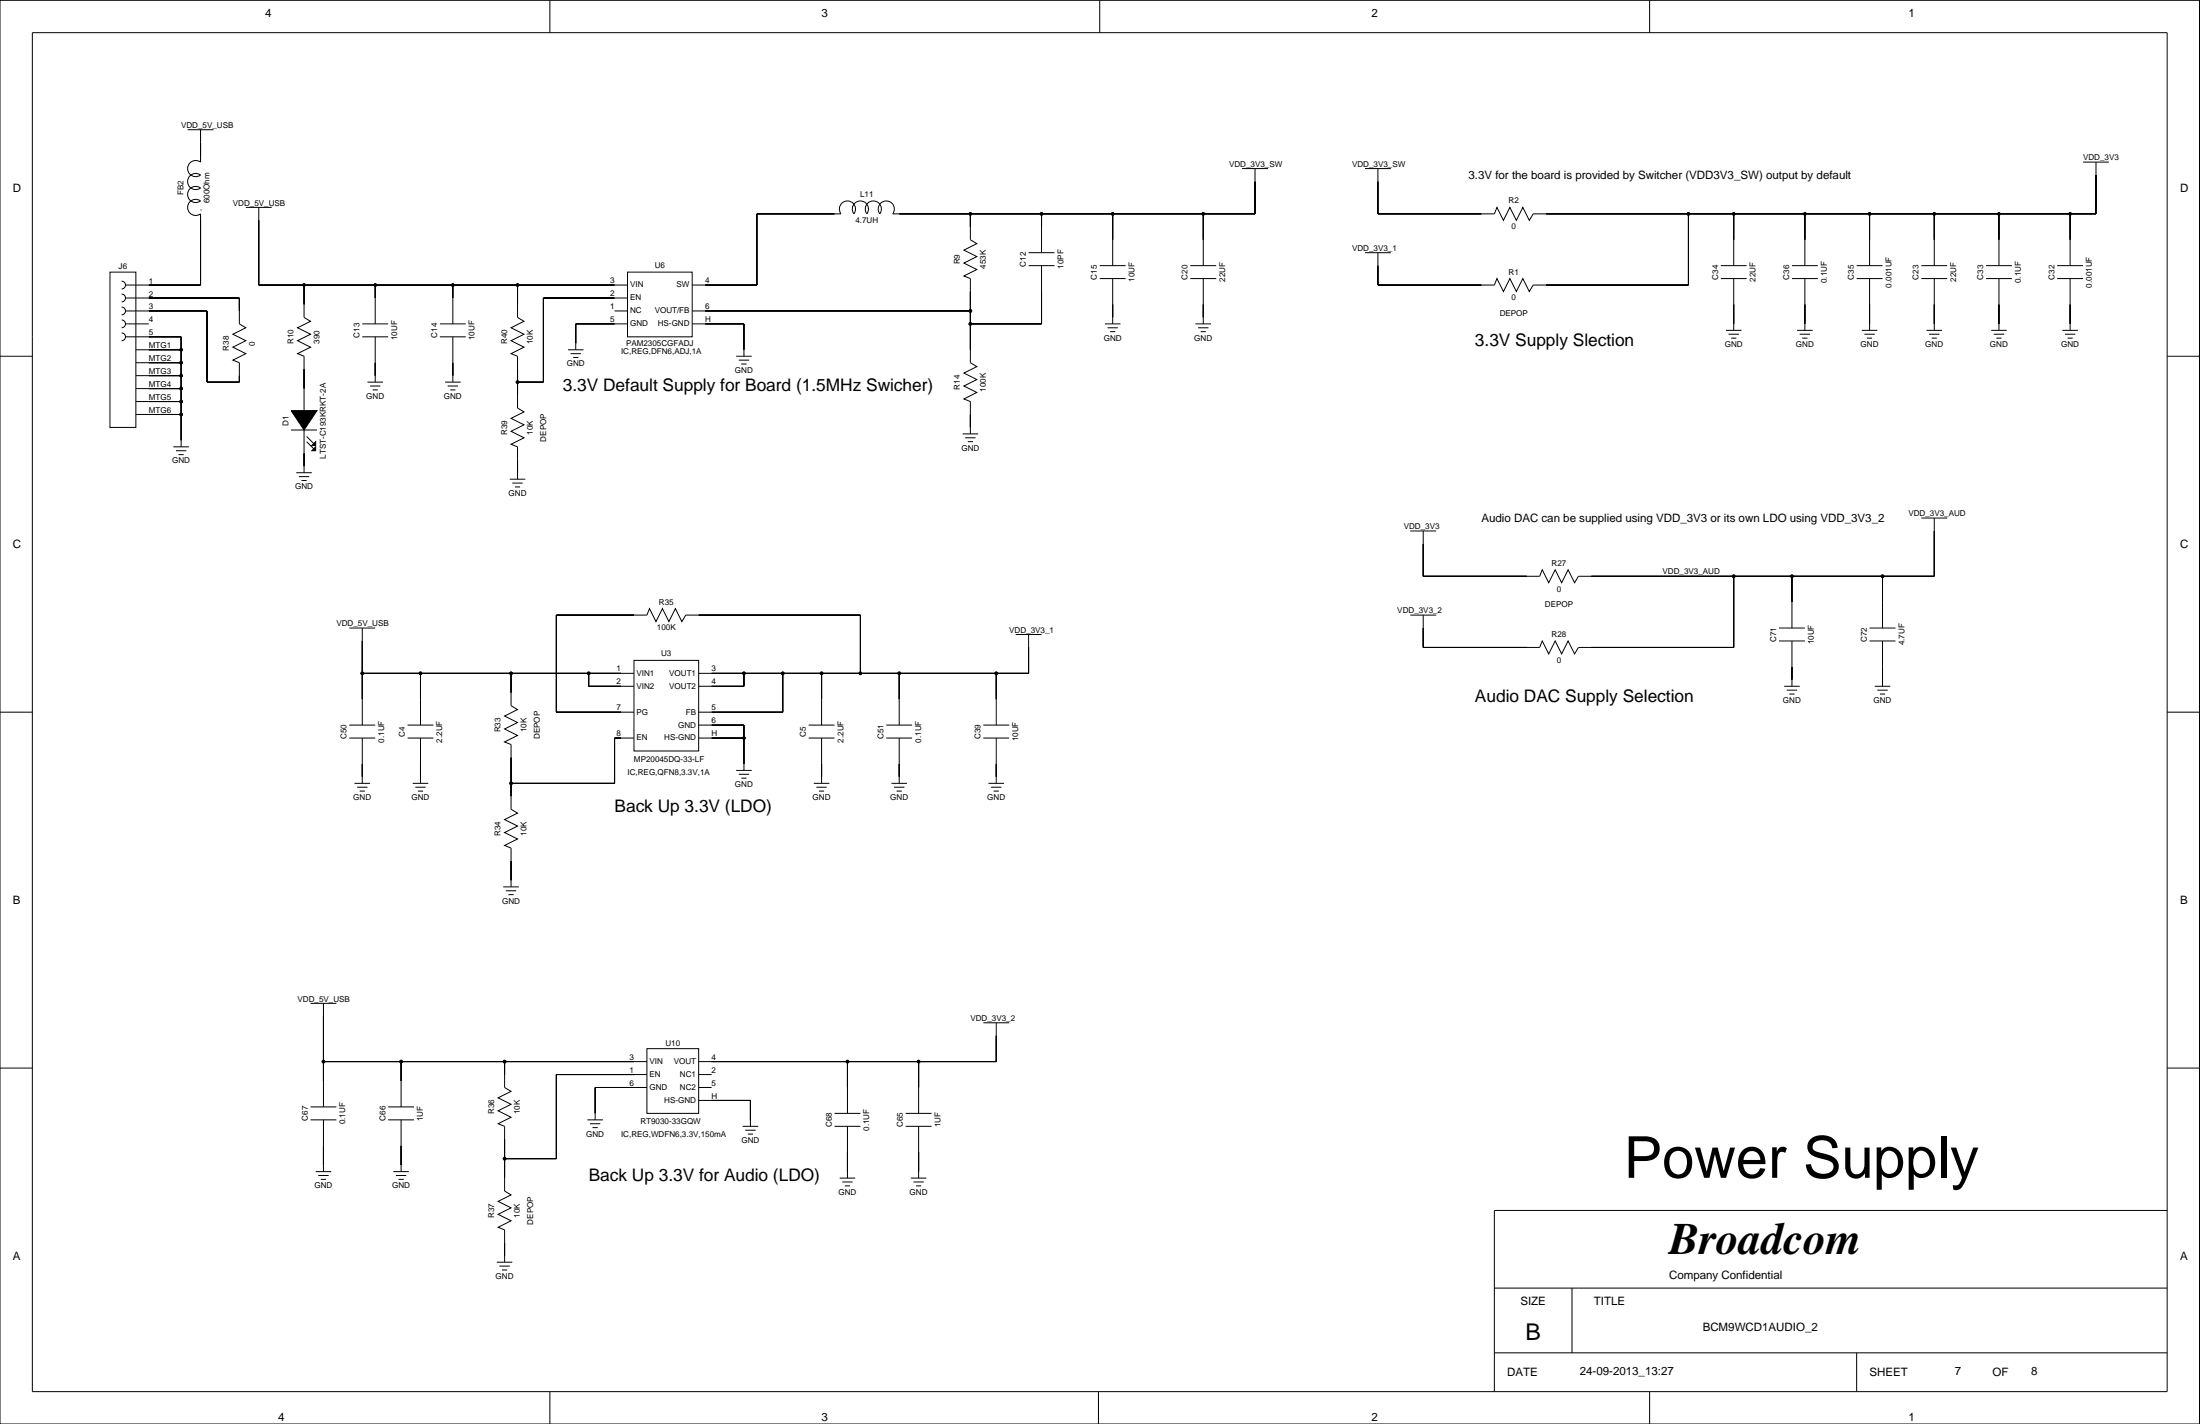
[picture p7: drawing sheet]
<svg xmlns="http://www.w3.org/2000/svg" width="432mm" height="279mm" viewBox="0 0 432 279" stroke-linecap="round" stroke-linejoin="round" font-family="sans-serif">
<g fill="none" stroke="#000" stroke-width=".2">
<path d="M0 .1h431.7v279.3h-431.7zM6.3 6.4h419.1v266.7h-419.1zM107.9 .1v6.3M215.9 .1v6.3M323.8 .1v6.3M36.8 25.5h5.1M39.4 25.5v6.3a1.59 1.59 0 0 0-2.2 .2 1.59 1.59 0 0 0 0 2.1 1.59 1.59 0 0 0 2.2 .2 1.59 1.59 0 0 0-2.2 .2 1.59 1.59 0 0 0 0 2.2 1.59 1.59 0 0 0 2.2 .2 1.59 1.59 0 0 0-2.2 .2 1.59 1.59 0 0 0 0 2.1 1.59 1.59 0 0 0 2.2 .2M39.4 39.4a1.59 1.59 0 0 0-2.2 .2 1.59 1.59 0 0 0 0 2.2 1.59 1.59 0 0 0 2.2 .2v13.9h-14.8M243.8 33.1h5.1M246.3 33.1v8.9h-71.1a1.59 1.59 0 0 0-.2-2.2 1.59 1.59 0 0 0-2.1 0 1.59 1.59 0 0 0-.2 2.2 1.59 1.59 0 0 0-.2-2.2 1.59 1.59 0 0 0-2.2 0 1.59 1.59 0 0 0-.2 2.2 1.59 1.59 0 0 0-.2-2.2 1.59 1.59 0 0 0-2.1 0 1.59 1.59 0 0 0-.2 2.2 1.59 1.59 0 0 0-.2-2.2 1.59 1.59 0 0 0-2.1 0 1.59 1.59 0 0 0-.2 2.2h-16.5v13.9h-12.7M267.9 33.1h5.1M408.8 31.8h5.1"/>
<path d="M411.4 31.8v10.2h-110.5l-.7 1.2-1.3-2.5-1.3 2.5-1.2-2.5-1.3 2.5-1.3-2.5-.5 1.3h-22.9v-8.9M21.6 53.4h5.1v30.5h-5.1zM23.9 57.7a.76 .76 0 0 1 .7 .8 .76 .76 0 0 1-.7 .7M23.9 55.2a.76 .76 0 0 1 .7 .7 .76 .76 0 0 1-.7 .8M24.6 58.5h22.4v5l1.2 .8-2.5 1.3 2.5 1.3-2.5 1.2 2.5 1.3-2.5 1.3 1.3 .5v3.8h-6.4v-14h-16M39.4 41.2h.1M48.2 40.7h5.1M50.8 40.7v15.2h72.4M59.7 55.9v6.4l1.2 .7-2.5 1.3 2.5 1.3-2.5 1.3 2.5 1.2-2.5 1.3 1.3 .5v10.7M73.6 55.9v7.6M88.9 55.9v7.6M101.6 55.9v6.4l1.2 .7-2.5 1.3 2.5 1.3-2.5 1.3 2.5 1.2-2.5 1.3 1.3 .5v10.2l1.2 .7-2.5 1.3 2.5 1.3-2.5 1.2 2.5 1.3-2.5 1.3 1.3 .5v6.3"/>
<path d="M123.2 53.4h12.7v12.7h-12.7zM123.2 58.5h-16.5v16.5h-5.1M190.5 42v5l1.2 .8-2.5 1.3 2.5 1.2-2.5 1.3 2.5 1.3-2.5 1.3 1.3 .5v16.5l1.2 .7-2.5 1.3 2.5 1.3-2.5 1.2 2.5 1.3-2.5 1.3 1.3 .5v6.3M201.9 52.1h5.1M201.9 49.6h5.1M204.4 52.1v11.4h-13.9M204.4 42v7.6M215.9 54.7h5M215.9 52.1h5M218.4 42v10.1M218.4 54.7v8.8M233.6 54.7h5.1"/>
<path d="M233.6 52.1h5.1M236.2 42v10.1M236.2 54.7v8.8M267.9 49.6h5.1M331.4 42v13.9h-30.5l-.7 1.3-1.3-2.5-1.3 2.5-1.2-2.5-1.3 2.5-1.3-2.5-.5 1.2h-22.9v-6.3M337.7 54.7h5.1M337.7 52.1h5.1M340.3 42v10.1M340.3 54.7v10.1M351.7 54.7h5.1M351.7 52.1h5.1M354.2 42v10.1"/>
<path d="M354.2 54.7v10.1M364.4 54.7h5.1M364.4 52.1h5.1M366.9 42v10.1M366.9 54.7v10.1M377.1 54.7h5.1M377.1 52.1h5.1M379.6 42v10.1M379.6 54.7v10.1M389.8 54.7h5.1M389.8 52.1h5.1M392.3 42v10.1"/>
<path d="M392.3 54.7v10.1M403.8 54.7h5M403.8 52.1h5M406.3 42v10.1M406.3 54.7v10.1M0 69.9h6.3M23.9 65.3a.76 .76 0 0 1 .7 .8 .76 .76 0 0 1-.7 .8M23.9 62.8a.76 .76 0 0 1 .7 .7 .76 .76 0 0 1-.7 .8M23.9 60.2a.76 .76 0 0 1 .7 .8 .76 .76 0 0 1-.7 .8M24.6 66.1h11v21.6M24.6 63.5h4.6M26.7 68.6h8.9"/>
<path d="M26.7 71.2h8.9M26.7 76.2h8.9M26.7 73.7h8.9M26.7 78.8h8.9M71.1 66.1h5.1M71.1 63.5h5.1M72.1 75h3.1M72.6 75.7h2.1M73.1 76.5h1.1M73.6 66.1v8.9M86.3 66.1h5.1M86.3 63.5h5.1"/>
<path d="M87.4 75h3M87.9 75.7h2M88.4 76.5h1M88.9 66.1v8.9M111.5 68.6h3M112 69.4h2M112.5 70.2h1M120.6 61h2.6M123.2 63.5h-10.2v5.1M135.9 63.5h10.1v6.4M135.9 61h54.6M144.5 69.9h3"/>
<path d="M145 70.7h2M145.5 71.4h1M216.9 63.5h3M217.4 64.3h2M217.9 65.1h1M234.6 63.5h3.1M235.2 64.3h2M235.7 65.1h1M338.8 64.8h3M339.3 65.6h2M339.8 66.3h1M352.7 64.8h3.1"/>
<path d="M353.2 65.6h2.1M353.7 66.3h1.1M365.4 64.8h3.1M365.9 65.6h2.1M366.4 66.3h1.1M378.1 64.8h3.1M378.6 65.6h2.1M379.1 66.3h1.1M390.8 64.8h3.1M391.3 65.6h2.1M391.8 66.3h1M404.8 64.8h3"/>
<path d="M405.3 65.6h2M405.8 66.3h1M425.4 69.9h6.3M26.7 81.3h8.9M34 87.7h3.1M34.5 88.4h2.1M35 89.2h1.1M57.1 84.4h5.1M58.2 92.8h3M58.7 93.5h2M59.2 94.3h1M59.7 84.4v8.4"/>
<path d="M60.2 85.6l1.5 1.6M60.2 86.7l1.5 1.5M100.1 94h3M100.6 94.8h2M101.1 95.5h1M188.9 85.1h3.1M189.4 85.9h2.1M189.9 86.7h1.1M276.8 104.2h5.1M340.3 113.1v13.9h-30.5l-.8 1.3-1.2-2.5-1.3 2.5-1.3-2.5-1.2 2.5-1.3-2.5-.5 1.2h-22.9v-6.3M351.7 113.1v10.1M369.5 113.1v10.1"/>
<path d="M377.1 101.6h5.1M379.6 101.6v11.5h-69.8l-.8 1.2-1.2-2.5-1.3 2.5-1.3-2.5-1.2 2.5-1.3-2.5-.5 1.3h-22.9v-8.9M0 139.7h6.3M68.6 123.2h5M71.1 123.2v19.1M71.1 132.1h53.3M82.5 132.1v10.2M100.3 132.1v6.4l1.3 .7-2.6 1.3 2.6 1.3-2.6 1.2 2.6 1.3-2.6 1.3 1.3 .5v12.7l1.3 .7-2.6 1.3 2.6 1.3-2.6 1.2 2.6 1.3-2.6 1.3 1.3 .5v7.6M115.5 132.1v2.6h8.9M124.4 129.6h12.7v17.7h-12.7zM146 132.1v2.6h-8.9M153.6 132.1v7.6h-16.5"/>
<path d="M161.3 132.1v10.2M168.9 132.1v-11.4h-34.3l-.8 1.3-1.2-2.6-1.3 2.6-1.3-2.6-1.3 2.6-1.2-2.6-.5 1.3h-17.8v19h15.2M176.5 132.1v10.2M195.5 132.1v10.2M199.3 124.5h5.1M201.9 124.5v7.6h-64.8M276.8 120.7h5.1M349.2 123.2h5M349.2 125.8h5M350.2 134.7h3M350.7 135.4h2M351.2 136.2h1"/>
<path d="M351.7 125.8v8.9M366.9 123.2h5.1M366.9 125.8h5.1M368 134.7h3M368.5 135.4h2M369 136.2h1M369.5 125.8v8.9M425.4 139.7h6.3M68.6 144.8h5M68.6 142.3h5M69.6 153.7h3M70.1 154.5h2"/>
<path d="M70.6 155.2h1M71.1 144.8v8.9M80 144.8h5.1M80 142.3h5.1M81 153.7h3.1M81.5 154.5h2M82 155.2h1M82.5 144.8v8.9M124.4 144.8h-3.8v8.9h-20.3M137.1 144.8h8.9M137.1 142.3h8.9v8.9M144.5 151.2h3"/>
<path d="M145 151.9h2M145.5 152.7h1M158.7 144.8h5.1M158.7 142.3h5.1M159.7 153.7h3.1M160.2 154.5h2.1M160.7 155.2h1.1M161.3 144.8v8.9M174 144.8h5M174 142.3h5M175 153.7h3M175.5 154.5h2"/>
<path d="M176 155.2h1M176.5 144.8v8.9M193 144.8h5.1M193 142.3h5.1M194 153.7h3.1M194.5 154.5h2.1M195 155.2h1M195.5 144.8v8.9M98.8 174h3M99.3 174.8h2M99.8 175.5h1M60.9 196.9h5.1"/>
<path d="M63.5 196.9v20.3M0 209.6h6.3M60.9 219.7h5.1M60.9 217.2h5.1M63.5 219.7v10.2M63.5 208.3h63.5M76.2 219.7h5.1M76.2 217.2h5.1M78.7 208.3v8.9M78.7 219.7v10.2M99 208.3v5.1l1.3 .7-2.5 1.3 2.5 1.3-2.5 1.2 2.5 1.3-2.5 1.3 1.2 .5v12.7l1.3 .8-2.5 1.2 2.5 1.3-2.5 1.3 2.5 1.2-2.5 1.3 1.2 .5v6.4M115.3 219.7h3"/>
<path d="M127 205.8h10.1v12.7h-10.1zM127 213.4h-10.2v6.3M127 210.8h-17.8v16.5h-10.2M137.1 215.9h10.2v5.1M137.1 210.8h2.6M137.1 213.4h2.6M163.8 218.5h5.1M166.3 208.3v10.2M177.8 218.5h5M180.3 208.3v10.2M193 200.7h5.1M195.5 200.7v7.6h-58.4"/>
<path d="M425.4 209.6h6.3M62 229.9h3M62.5 230.6h2M63 231.4h1M77.2 229.9h3M77.7 230.6h2M78.2 231.4h1M115.8 220.5h2M116.3 221.2h1M145.8 221h3M146.3 221.8h2M146.8 222.5h1"/>
<path d="M163.8 221h5.1M164.8 231.2h3.1M165.3 231.9h2M165.8 232.7h1M166.3 221v10.2M177.8 221h5M178.8 231.2h3M179.3 231.9h2M179.8 232.7h1M180.3 221v10.2M425.4 237.5h-132.1v35.6M97.5 247.7h3.1"/>
<path d="M98 248.4h2.1M98.5 249.2h1M293.3 252.7h132.1M308.5 252.7v12.7M107.9 273.1v6.3M215.6 273.1v6.3M293.3 265.4h132.1M323.8 273.1v6.3M364.4 265.4v7.7"/>
<circle cx="59.7" cy="55.9" r=".25"/>
<circle cx="73.6" cy="55.9" r=".25"/>
<circle cx="88.9" cy="55.9" r=".25"/>
<circle cx="101.6" cy="55.9" r=".25"/>
<circle cx="190.5" cy="42" r=".25"/>
<circle cx="204.4" cy="42" r=".25"/>
<circle cx="218.4" cy="42" r=".25"/>
<circle cx="236.2" cy="42" r=".25"/>
<circle cx="331.4" cy="42" r=".25"/>
<circle cx="340.3" cy="42" r=".25"/>
<circle cx="354.2" cy="42" r=".25"/>
<circle cx="366.9" cy="42" r=".25"/>
<circle cx="379.6" cy="42" r=".25"/>
<circle cx="392.3" cy="42" r=".25"/>
<circle cx="406.3" cy="42" r=".25"/>
<circle cx="35.6" cy="76.2" r=".25"/>
<circle cx="35.6" cy="68.6" r=".25"/>
<circle cx="35.6" cy="73.7" r=".25"/>
<circle cx="35.6" cy="78.8" r=".25"/>
<circle cx="35.6" cy="71.2" r=".25"/>
<circle cx="101.6" cy="75" r=".25"/>
<circle cx="190.5" cy="61" r=".25"/>
<circle cx="190.5" cy="63.5" r=".25"/>
<circle cx="35.6" cy="81.3" r=".25"/>
<circle cx="340.3" cy="113.1" r=".25"/>
<circle cx="351.7" cy="113.1" r=".25"/>
<circle cx="369.5" cy="113.1" r=".25"/>
<circle cx="71.1" cy="132.1" r=".25"/>
<circle cx="82.5" cy="132.1" r=".25"/>
<circle cx="100.3" cy="132.1" r=".25"/>
<circle cx="115.5" cy="132.1" r=".25"/>
<circle cx="146" cy="132.1" r=".25"/>
<circle cx="153.6" cy="132.1" r=".25"/>
<circle cx="161.3" cy="132.1" r=".25"/>
<circle cx="168.9" cy="132.1" r=".25"/>
<circle cx="176.5" cy="132.1" r=".25"/>
<circle cx="195.5" cy="132.1" r=".25"/>
<circle cx="100.3" cy="153.7" r=".25"/>
<circle cx="146" cy="144.8" r=".25"/>
<circle cx="63.5" cy="208.3" r=".25"/>
<circle cx="78.7" cy="208.3" r=".25"/>
<circle cx="99" cy="208.3" r=".25"/>
<circle cx="166.3" cy="208.3" r=".25"/>
<circle cx="180.3" cy="208.3" r=".25"/>
<circle cx="99" cy="227.3" r=".25"/>
</g>
<g fill="#000" stroke="#000" stroke-width=".2">
<path d="M39.4 28v2.5z" fill-rule="evenodd"/>
<path d="M246.3 35.6v6.4z" fill-rule="evenodd"/>
<path d="M270.4 35.6v6.4z" fill-rule="evenodd"/>
<path d="M411.4 34.3v7.7z" fill-rule="evenodd"/>
<path d="M29.2 55.9h10.2z" fill-rule="evenodd"/>
<path d="M39.4 43.2v12.7z" fill-rule="evenodd"/>
<path d="M47 58.5v2.5z" fill-rule="evenodd"/>
<path d="M29.2 58.5h17.8z" fill-rule="evenodd"/>
<path d="M50.8 43.2v12.7z" fill-rule="evenodd"/>
<path d="M59.7 55.9v3.8z" fill-rule="evenodd"/>
<path d="M50.8 55.9h8.9z" fill-rule="evenodd"/>
<path d="M73.6 55.9v2.6z" fill-rule="evenodd"/>
<path d="M59.7 55.9h13.9z" fill-rule="evenodd"/>
<path d="M88.9 55.9v2.6z" fill-rule="evenodd"/>
<path d="M73.6 55.9h15.3z" fill-rule="evenodd"/>
<path d="M101.6 55.9v3.8z" fill-rule="evenodd"/>
<path d="M88.9 55.9h12.7z" fill-rule="evenodd"/>
<path d="M106.7 58.5v16.5z" fill-rule="evenodd"/>
<path d="M101.6 55.9h19z" fill-rule="evenodd"/>
<path d="M106.7 58.5h13.9z" fill-rule="evenodd"/>
<path d="M148.6 42v13.9z" fill-rule="evenodd"/>
<path d="M138.4 55.9h10.2z" fill-rule="evenodd"/>
<path d="M148.6 42h15.2z" fill-rule="evenodd"/>
<path d="M190.5 57.2v3.8z" fill-rule="evenodd"/>
<path d="M176.5 42h14z" fill-rule="evenodd"/>
<path d="M190.5 42v2.5z" fill-rule="evenodd"/>
<path d="M204.4 57.2v6.3z" fill-rule="evenodd"/>
<path d="M204.4 42v2.5z" fill-rule="evenodd"/>
<path d="M190.5 42h13.9z" fill-rule="evenodd"/>
<path d="M218.4 59.7v2.6z" fill-rule="evenodd"/>
<path d="M218.4 42v5z" fill-rule="evenodd"/>
<path d="M204.4 42h14z" fill-rule="evenodd"/>
<path d="M236.2 59.7v2.6z" fill-rule="evenodd"/>
<path d="M218.4 42h17.8z" fill-rule="evenodd"/>
<path d="M236.2 42v5z" fill-rule="evenodd"/>
<path d="M236.2 42h10.1z" fill-rule="evenodd"/>
<path d="M270.4 52.1v3.8z" fill-rule="evenodd"/>
<path d="M270.4 42h20.4z" fill-rule="evenodd"/>
<path d="M270.4 55.9h20.4z" fill-rule="evenodd"/>
<path d="M303.5 55.9h27.9z" fill-rule="evenodd"/>
<path d="M331.4 42v13.9z" fill-rule="evenodd"/>
<path d="M303.5 42h27.9z" fill-rule="evenodd"/>
<path d="M340.3 42v5z" fill-rule="evenodd"/>
<path d="M331.4 42h8.9z" fill-rule="evenodd"/>
<path d="M340.3 59.7v3.8z" fill-rule="evenodd"/>
<path d="M354.2 42v5z" fill-rule="evenodd"/>
<path d="M340.3 42h13.9z" fill-rule="evenodd"/>
<path d="M354.2 59.7v3.8z" fill-rule="evenodd"/>
<path d="M366.9 42v5z" fill-rule="evenodd"/>
<path d="M354.2 42h12.7z" fill-rule="evenodd"/>
<path d="M366.9 59.7v3.8z" fill-rule="evenodd"/>
<path d="M379.6 42v5z" fill-rule="evenodd"/>
<path d="M366.9 42h12.7z" fill-rule="evenodd"/>
<path d="M379.6 59.7v3.8z" fill-rule="evenodd"/>
<path d="M392.3 42v5z" fill-rule="evenodd"/>
<path d="M379.6 42h12.7z" fill-rule="evenodd"/>
<path d="M392.3 59.7v3.8z" fill-rule="evenodd"/>
<path d="M406.3 42v5z" fill-rule="evenodd"/>
<path d="M392.3 42h14z" fill-rule="evenodd"/>
<path d="M406.3 59.7v3.8z" fill-rule="evenodd"/>
<path d="M406.3 42h5.1z" fill-rule="evenodd"/>
<path d="M29.2 66.1h6.4z" fill-rule="evenodd"/>
<path d="M35.6 66.1v2.5z" fill-rule="evenodd"/>
<path d="M35.6 78.8v2.5z" fill-rule="evenodd"/>
<path d="M29.2 78.8h6.4z" fill-rule="evenodd"/>
<path d="M29.2 76.2h6.4z" fill-rule="evenodd"/>
<path d="M29.2 68.6h6.4z" fill-rule="evenodd"/>
<path d="M35.6 68.6v2.6z" fill-rule="evenodd"/>
<path d="M29.2 71.2h6.4z" fill-rule="evenodd"/>
<path d="M35.6 71.2v2.5z" fill-rule="evenodd"/>
<path d="M29.2 73.7h6.4z" fill-rule="evenodd"/>
<path d="M35.6 73.7v2.5z" fill-rule="evenodd"/>
<path d="M35.6 76.2v2.6z" fill-rule="evenodd"/>
<path d="M29.2 61h11.4z" fill-rule="evenodd"/>
<path d="M40.6 61v14z" fill-rule="evenodd"/>
<path d="M47 73.7v1.3z" fill-rule="evenodd"/>
<path d="M40.6 75h6.4z" fill-rule="evenodd"/>
<path d="M59.7 72.4v3.8z" fill-rule="evenodd"/>
<path d="M73.6 71.2v2.5z" fill-rule="evenodd"/>
<path d="M88.9 71.2v2.5z" fill-rule="evenodd"/>
<path d="M101.6 75v2.5z" fill-rule="evenodd"/>
<path d="M101.6 72.4v2.6z" fill-rule="evenodd"/>
<path d="M101.6 75h5.1z" fill-rule="evenodd"/>
<path d="M113 63.5v3.9z" fill-rule="evenodd"/>
<path d="M113 63.5h7.6z" fill-rule="evenodd"/>
<path d="M146 63.5v5.1z" fill-rule="evenodd"/>
<path d="M138.4 63.5h7.6z" fill-rule="evenodd"/>
<path d="M190.5 63.5v5.1z" fill-rule="evenodd"/>
<path d="M190.5 61v2.5z" fill-rule="evenodd"/>
<path d="M138.4 61h52.1z" fill-rule="evenodd"/>
<path d="M190.5 63.5h13.9z" fill-rule="evenodd"/>
<path d="M29.2 81.3h6.4z" fill-rule="evenodd"/>
<path d="M35.6 81.3v5.1z" fill-rule="evenodd"/>
<path d="M57.1 80.6h5.1l-2.5 3.8z" fill-rule="evenodd"/>
<path d="M59.7 88.9v2.6z" fill-rule="evenodd"/>
<path d="M61.2 88.4l.8-.7v.7z" fill-rule="evenodd"/>
<path d="M62 86.7v.7h-.8z" fill-rule="evenodd"/>
<path d="M101.6 90.2v2.6z" fill-rule="evenodd"/>
<path d="M190.5 81.3v2.6z" fill-rule="evenodd"/>
<path d="M279.3 106.7v6.4z" fill-rule="evenodd"/>
<path d="M279.3 113.1h20.4z" fill-rule="evenodd"/>
<path d="M340.3 113.1v13.9z" fill-rule="evenodd"/>
<path d="M312.3 113.1h28z" fill-rule="evenodd"/>
<path d="M351.7 113.1v5z" fill-rule="evenodd"/>
<path d="M340.3 113.1h11.4z" fill-rule="evenodd"/>
<path d="M369.5 113.1v5z" fill-rule="evenodd"/>
<path d="M351.7 113.1h17.8z" fill-rule="evenodd"/>
<path d="M379.6 104.2v8.9z" fill-rule="evenodd"/>
<path d="M369.5 113.1h10.1z" fill-rule="evenodd"/>
<path d="M71.1 132.1v5.1z" fill-rule="evenodd"/>
<path d="M71.1 125.8v6.3z" fill-rule="evenodd"/>
<path d="M82.5 132.1v5.1z" fill-rule="evenodd"/>
<path d="M71.1 132.1h11.4z" fill-rule="evenodd"/>
<path d="M100.3 132.1v3.8z" fill-rule="evenodd"/>
<path d="M82.5 132.1h17.8z" fill-rule="evenodd"/>
<path d="M109.2 120.7v19z" fill-rule="evenodd"/>
<path d="M100.3 132.1h15.2z" fill-rule="evenodd"/>
<path d="M115.5 132.1v2.6z" fill-rule="evenodd"/>
<path d="M115.5 132.1h6.4z" fill-rule="evenodd"/>
<path d="M115.5 134.7h6.4z" fill-rule="evenodd"/>
<path d="M109.2 139.7h12.7z" fill-rule="evenodd"/>
<path d="M109.2 120.7h15.2z" fill-rule="evenodd"/>
<path d="M139.7 134.7h6.3z" fill-rule="evenodd"/>
<path d="M146 132.1v2.6z" fill-rule="evenodd"/>
<path d="M139.7 132.1h6.3z" fill-rule="evenodd"/>
<path d="M139.7 139.7h13.9z" fill-rule="evenodd"/>
<path d="M153.6 132.1v7.6z" fill-rule="evenodd"/>
<path d="M146 132.1h7.6z" fill-rule="evenodd"/>
<path d="M153.6 132.1h7.7z" fill-rule="evenodd"/>
<path d="M161.3 132.1v5.1z" fill-rule="evenodd"/>
<path d="M161.3 132.1h7.6z" fill-rule="evenodd"/>
<path d="M137.1 120.7h31.8z" fill-rule="evenodd"/>
<path d="M168.9 120.7v11.4z" fill-rule="evenodd"/>
<path d="M176.5 132.1h6.3z" fill-rule="evenodd"/>
<path d="M176.5 132.1v5.1z" fill-rule="evenodd"/>
<path d="M168.9 132.1h7.6z" fill-rule="evenodd"/>
<path d="M195.5 132.1v5.1z" fill-rule="evenodd"/>
<path d="M182.8 132.1h12.7z" fill-rule="evenodd"/>
<path d="M201.9 127v5.1z" fill-rule="evenodd"/>
<path d="M195.5 132.1h6.4z" fill-rule="evenodd"/>
<path d="M279.3 123.2v3.8z" fill-rule="evenodd"/>
<path d="M279.3 127h20.4z" fill-rule="evenodd"/>
<path d="M312.3 127h28z" fill-rule="evenodd"/>
<path d="M351.7 130.8v2.6z" fill-rule="evenodd"/>
<path d="M369.5 130.8v2.6z" fill-rule="evenodd"/>
<path d="M71.1 149.9v2.5z" fill-rule="evenodd"/>
<path d="M82.5 149.9v2.5z" fill-rule="evenodd"/>
<path d="M100.3 148.6v5.1z" fill-rule="evenodd"/>
<path d="M100.3 153.7v2.5z" fill-rule="evenodd"/>
<path d="M120.6 144.8v8.9z" fill-rule="evenodd"/>
<path d="M100.3 153.7h20.3z" fill-rule="evenodd"/>
<path d="M120.6 144.8h1.3z" fill-rule="evenodd"/>
<path d="M146 144.8v5.1z" fill-rule="evenodd"/>
<path d="M139.7 142.3h6.3z" fill-rule="evenodd"/>
<path d="M146 142.3v2.5z" fill-rule="evenodd"/>
<path d="M139.7 144.8h6.3z" fill-rule="evenodd"/>
<path d="M161.3 149.9v2.5z" fill-rule="evenodd"/>
<path d="M176.5 149.9v2.5z" fill-rule="evenodd"/>
<path d="M195.5 149.9v2.5z" fill-rule="evenodd"/>
<path d="M100.3 168.9v3.8z" fill-rule="evenodd"/>
<path d="M63.5 199.4v8.9z" fill-rule="evenodd"/>
<path d="M63.5 208.3v3.8z" fill-rule="evenodd"/>
<path d="M63.5 208.3h15.2z" fill-rule="evenodd"/>
<path d="M78.7 208.3v3.8z" fill-rule="evenodd"/>
<path d="M99 208.3v2.5z" fill-rule="evenodd"/>
<path d="M78.7 208.3h20.3z" fill-rule="evenodd"/>
<path d="M109.2 210.8v16.5z" fill-rule="evenodd"/>
<path d="M116.8 213.4v5.1z" fill-rule="evenodd"/>
<path d="M116.8 213.4h7.6z" fill-rule="evenodd"/>
<path d="M99 208.3h25.4z" fill-rule="evenodd"/>
<path d="M109.2 210.8h15.2z" fill-rule="evenodd"/>
<path d="M147.3 215.9v3.8z" fill-rule="evenodd"/>
<path d="M139.7 215.9h7.6z" fill-rule="evenodd"/>
<path d="M139.7 208.3h26.6z" fill-rule="evenodd"/>
<path d="M166.3 208.3v5.1z" fill-rule="evenodd"/>
<path d="M166.3 208.3h14z" fill-rule="evenodd"/>
<path d="M180.3 208.3v5.1z" fill-rule="evenodd"/>
<path d="M180.3 208.3h15.2z" fill-rule="evenodd"/>
<path d="M195.5 203.2v5.1z" fill-rule="evenodd"/>
<path d="M63.5 224.8v3.8z" fill-rule="evenodd"/>
<path d="M78.7 224.8v3.8z" fill-rule="evenodd"/>
<path d="M99 227.3v3.9z" fill-rule="evenodd"/>
<path d="M99 223.5v3.8z" fill-rule="evenodd"/>
<path d="M99 227.3h10.2z" fill-rule="evenodd"/>
<path d="M166.3 226.1v3.8z" fill-rule="evenodd"/>
<path d="M180.3 226.1v3.8z" fill-rule="evenodd"/>
<path d="M99 243.8v2.6z" fill-rule="evenodd"/>
<circle cx="59.7" cy="55.9" r=".25"/>
<circle cx="73.6" cy="55.9" r=".25"/>
<circle cx="88.9" cy="55.9" r=".25"/>
<circle cx="101.6" cy="55.9" r=".25"/>
<circle cx="190.5" cy="42" r=".25"/>
<circle cx="204.4" cy="42" r=".25"/>
<circle cx="218.4" cy="42" r=".25"/>
<circle cx="236.2" cy="42" r=".25"/>
<circle cx="331.4" cy="42" r=".25"/>
<circle cx="340.3" cy="42" r=".25"/>
<circle cx="354.2" cy="42" r=".25"/>
<circle cx="366.9" cy="42" r=".25"/>
<circle cx="379.6" cy="42" r=".25"/>
<circle cx="392.3" cy="42" r=".25"/>
<circle cx="406.3" cy="42" r=".25"/>
<circle cx="35.6" cy="76.2" r=".25"/>
<circle cx="35.6" cy="68.6" r=".25"/>
<circle cx="35.6" cy="73.7" r=".25"/>
<circle cx="35.6" cy="78.8" r=".25"/>
<circle cx="35.6" cy="71.2" r=".25"/>
<circle cx="101.6" cy="75" r=".25"/>
<circle cx="190.5" cy="61" r=".25"/>
<circle cx="190.5" cy="63.5" r=".25"/>
<circle cx="35.6" cy="81.3" r=".25"/>
<circle cx="340.3" cy="113.1" r=".25"/>
<circle cx="351.7" cy="113.1" r=".25"/>
<circle cx="369.5" cy="113.1" r=".25"/>
<circle cx="71.1" cy="132.1" r=".25"/>
<circle cx="82.5" cy="132.1" r=".25"/>
<circle cx="100.3" cy="132.1" r=".25"/>
<circle cx="115.5" cy="132.1" r=".25"/>
<circle cx="146" cy="132.1" r=".25"/>
<circle cx="153.6" cy="132.1" r=".25"/>
<circle cx="161.3" cy="132.1" r=".25"/>
<circle cx="168.9" cy="132.1" r=".25"/>
<circle cx="176.5" cy="132.1" r=".25"/>
<circle cx="195.5" cy="132.1" r=".25"/>
<circle cx="100.3" cy="153.7" r=".25"/>
<circle cx="146" cy="144.8" r=".25"/>
<circle cx="63.5" cy="208.3" r=".25"/>
<circle cx="78.7" cy="208.3" r=".25"/>
<circle cx="99" cy="208.3" r=".25"/>
<circle cx="166.3" cy="208.3" r=".25"/>
<circle cx="180.3" cy="208.3" r=".25"/>
<circle cx="99" cy="227.3" r=".25"/>
</g>
<text font-size="11.3" x="318.7" y="231.1">Power Supply</text>
<text font-size="8.8" x="327.6" y="246.1">Broadcom</text>
<text font-size="4.5" x="299.4" y="263">B</text>
<g font-size="3.4">
<text x="289.5" y="67.8">3.3V Supply Slection</text>
<text x="110.5" y="76.7">3.3V Default Supply for Board (1.5MHz Swicher)</text>
<text x="289.5" y="137.7">Audio DAC Supply Selection</text>
<text x="120.6" y="159.3">Back Up 3.3V (LDO)</text>
<text x="115.5" y="231.6">Back Up 3.3V for Audio (LDO)</text>
</g>
<g font-size="2.3">
<text x="52.1" y="3.4">4</text>
<text x="161.3" y="3.4">3</text>
<text x="269.2" y="3.4">2</text>
<text x="374.6" y="3.4">1</text>
<text x="288.2" y="35.1">3.3V for the board is provided by Switcher (VDD3V3_SW) output by default</text>
<text x="2.5" y="37.6">D</text>
<text x="427.9" y="37.6">D</text>
<text x="2.5" y="107.5">C</text>
<text x="290.8" y="102.4">Audio DAC can be supplied using VDD_3V3 or its own LDO using VDD_3V3_2</text>
<text x="427.9" y="107.5">C</text>
<text x="2.5" y="177.3">B</text>
<text x="427.9" y="177.3">B</text>
<text x="2.5" y="247.1">A</text>
<text x="327.6" y="250.9">Company Confidential</text>
<text x="427.9" y="247.1">A</text>
<text x="298.4" y="256">SIZE</text>
<text x="312.8" y="256">TITLE</text>
<text x="334.2" y="261.1">BCM9WCD1AUDIO_2</text>
<text x="310.1" y="269.7">24-09-2013_13:27</text>
<text x="383.7" y="269.7">7</text>
<text x="398.7" y="269.7">8</text>
<text x="295.8" y="270">DATE</text>
<text x="366.9" y="270">SHEET</text>
<text x="391.1" y="270">OF</text>
<text x="54.6" y="278.9">4</text>
<text x="161.3" y="278.9">3</text>
<text x="269.2" y="278.9">2</text>
<text x="374.6" y="278.9">1</text>
</g>
<g font-size="1.6">
<text x="35.6" y="25.1">VDD_5V_USB</text>
<text x="241.2" y="32.7">VDD_3V3_SW</text>
<text x="265.4" y="32.7">VDD_3V3_SW</text>
<text x="408.8" y="31.4">VDD_3V3</text>
<text x="36" y="38.3" transform="rotate(-90 36 38.3)">FB2</text>
<text x="41.1" y="39.9" transform="rotate(-90 41.1 39.9)">600Ohm</text>
<text x="45.7" y="40.3">VDD_5V_USB</text>
<text x="168.8" y="38.6">L11</text>
<text x="296.1" y="39.9">R2</text>
<text x="167.9" y="43.7">4.7UH</text>
<text x="296.7" y="45">0</text>
<text x="23.3" y="52.8">J6</text>
<text x="128.5" y="52.6">U6</text>
<text x="188.4" y="51.9" transform="rotate(-90 188.4 51.9)">R9</text>
<text x="193.5" y="52.7" transform="rotate(-90 193.5 52.7)">453K</text>
<text x="201.3" y="52.3" transform="rotate(-90 201.3 52.3)">C12</text>
<text x="208.7" y="52.7" transform="rotate(-90 208.7 52.7)">10PF</text>
<text x="265.4" y="49.2">VDD_3V3_1</text>
<text x="296.1" y="53.9">R1</text>
<text x="29.2" y="58.2">2</text>
<text x="29.2" y="55.6">1</text>
<text x="119.7" y="58.1">2</text>
<text x="119.7" y="55.6">3</text>
<text x="123.7" y="56.4">VIN</text>
<text x="123.7" y="58.9">EN</text>
<text x="132.8" y="56.4">SW</text>
<text x="138.4" y="55.6">4</text>
<text x="215.3" y="54.8" transform="rotate(-90 215.3 54.8)">C15</text>
<text x="222.7" y="55.3" transform="rotate(-90 222.7 55.3)">10UF</text>
<text x="233.1" y="54.8" transform="rotate(-90 233.1 54.8)">C20</text>
<text x="240.4" y="55.3" transform="rotate(-90 240.4 55.3)">22UF</text>
<text x="296.7" y="58.9">0</text>
<text x="337.2" y="54.8" transform="rotate(-90 337.2 54.8)">C34</text>
<text x="344.6" y="55.3" transform="rotate(-90 344.6 55.3)">22UF</text>
<text x="351.2" y="54.8" transform="rotate(-90 351.2 54.8)">C36</text>
<text x="358.5" y="55.5" transform="rotate(-90 358.5 55.5)">0.1UF</text>
<text x="363.9" y="54.8" transform="rotate(-90 363.9 54.8)">C35</text>
<text x="371.2" y="56.4" transform="rotate(-90 371.2 56.4)">0.001UF</text>
<text x="376.6" y="54.8" transform="rotate(-90 376.6 54.8)">C23</text>
<text x="383.9" y="55.3" transform="rotate(-90 383.9 55.3)">22UF</text>
<text x="389.3" y="54.8" transform="rotate(-90 389.3 54.8)">C33</text>
<text x="396.6" y="55.5" transform="rotate(-90 396.6 55.5)">0.1UF</text>
<text x="403.2" y="54.8" transform="rotate(-90 403.2 54.8)">C32</text>
<text x="410.6" y="56.4" transform="rotate(-90 410.6 56.4)">0.001UF</text>
<text x="29.2" y="65.8">5</text>
<text x="29.2" y="63.3">4</text>
<text x="29.2" y="60.7">3</text>
<text x="119.7" y="63.2">5</text>
<text x="119.7" y="60.6">1</text>
<text x="123.7" y="61.5">NC</text>
<text x="123.7" y="64">GND</text>
<text x="128.5" y="61.5">VOUT/FB</text>
<text x="129.1" y="64">HS-GND</text>
<text x="138.4" y="63.2">H</text>
<text x="138.4" y="60.6">6</text>
<text x="294.3" y="61.9">DEPOP</text>
<text x="29.2" y="68.3">MTG1</text>
<text x="29.2" y="70.9">MTG2</text>
<text x="44.9" y="68.8" transform="rotate(-90 44.9 68.8)">R38</text>
<text x="50" y="67.8" transform="rotate(-90 50 67.8)">0</text>
<text x="57.6" y="67.5" transform="rotate(-90 57.6 67.5)">R10</text>
<text x="62.7" y="67.4" transform="rotate(-90 62.7 67.4)">390</text>
<text x="70.6" y="66.3" transform="rotate(-90 70.6 66.3)">C13</text>
<text x="77.9" y="66.8" transform="rotate(-90 77.9 66.8)">10UF</text>
<text x="85.8" y="66.3" transform="rotate(-90 85.8 66.3)">C14</text>
<text x="93.2" y="66.8" transform="rotate(-90 93.2 66.8)">10UF</text>
<text x="99.5" y="67.5" transform="rotate(-90 99.5 67.5)">R40</text>
<text x="104.6" y="67.5" transform="rotate(-90 104.6 67.5)">10K</text>
<text x="111.2" y="71.9">GND</text>
<text x="121.9" y="69.5">IC,REG,DFN6,ADJ,1A</text>
<text x="122.9" y="67.8">PAM2305CGFADJ</text>
<text x="216.6" y="66.8">GND</text>
<text x="234.4" y="66.8">GND</text>
<text x="338.5" y="68.1">GND</text>
<text x="352.5" y="68.1">GND</text>
<text x="365.2" y="68.1">GND</text>
<text x="377.9" y="68.1">GND</text>
<text x="390.6" y="68.1">GND</text>
<text x="404.5" y="68.1">GND</text>
<text x="29.2" y="73.4">MTG3</text>
<text x="29.2" y="76">MTG4</text>
<text x="144.3" y="73.2">GND</text>
<text x="188.4" y="76.4" transform="rotate(-90 188.4 76.4)">R14</text>
<text x="193.5" y="76.8" transform="rotate(-90 193.5 76.8)">100K</text>
<text x="29.2" y="81">MTG6</text>
<text x="29.2" y="78.5">MTG5</text>
<text x="56.6" y="83.6" transform="rotate(-90 56.6 83.6)">D1</text>
<text x="71.9" y="78.2">GND</text>
<text x="87.1" y="78.2">GND</text>
<text x="99.5" y="85.3" transform="rotate(-90 99.5 85.3)">R39</text>
<text x="104.6" y="85.3" transform="rotate(-90 104.6 85.3)">10K</text>
<text x="107.2" y="86.6" transform="rotate(-90 107.2 86.6)">DEPOP</text>
<text x="188.7" y="88.4">GND</text>
<text x="33.8" y="90.9">GND</text>
<text x="64" y="90" transform="rotate(-90 64 90)">LTST-C193KRKT-2A</text>
<text x="57.9" y="96">GND</text>
<text x="99.8" y="97.3">GND</text>
<text x="374.6" y="101.3">VDD_3V3_AUD</text>
<text x="275.5" y="103.8">VDD_3V3</text>
<text x="304.5" y="111">R27</text>
<text x="326.3" y="112.7">VDD_3V3_AUD</text>
<text x="129.3" y="118.6">R35</text>
<text x="303.2" y="119.1">DEPOP</text>
<text x="305.6" y="116.1">0</text>
<text x="66" y="122.9">VDD_5V_USB</text>
<text x="128.9" y="123.7">100K</text>
<text x="198.1" y="124.1">VDD_3V3_1</text>
<text x="274.3" y="120.3">VDD_3V3_2</text>
<text x="304.5" y="125">R28</text>
<text x="348.6" y="125.9" transform="rotate(-90 348.6 125.9)">C71</text>
<text x="366.4" y="125.9" transform="rotate(-90 366.4 125.9)">C72</text>
<text x="121" y="131.8">1</text>
<text x="129.8" y="128.8">U3</text>
<text x="139.7" y="131.8">3</text>
<text x="305.6" y="130">0</text>
<text x="356" y="126.4" transform="rotate(-90 356 126.4)">10UF</text>
<text x="373.8" y="126.6" transform="rotate(-90 373.8 126.6)">4.7UF</text>
<text x="121" y="134.3">2</text>
<text x="124.9" y="132.6">VIN1</text>
<text x="124.9" y="135.1">VIN2</text>
<text x="131.3" y="132.6">VOUT1</text>
<text x="131.3" y="135.1">VOUT2</text>
<text x="139.7" y="134.3">4</text>
<text x="350" y="137.9">GND</text>
<text x="367.7" y="137.9">GND</text>
<text x="98.2" y="143.7" transform="rotate(-90 98.2 143.7)">R33</text>
<text x="103.3" y="143.7" transform="rotate(-90 103.3 143.7)">10K</text>
<text x="121" y="139.4">7</text>
<text x="124.9" y="140.2">PG</text>
<text x="133.1" y="142.7">GND</text>
<text x="134.6" y="140.2">FB</text>
<text x="139.7" y="141.9">6</text>
<text x="139.7" y="139.4">5</text>
<text x="68" y="145" transform="rotate(-90 68 145)">C50</text>
<text x="75.4" y="145.7" transform="rotate(-90 75.4 145.7)">0.1UF</text>
<text x="79.4" y="144.6" transform="rotate(-90 79.4 144.6)">C4</text>
<text x="86.8" y="145.7" transform="rotate(-90 86.8 145.7)">2.2UF</text>
<text x="105.9" y="145" transform="rotate(-90 105.9 145)">DEPOP</text>
<text x="121" y="144.4">8</text>
<text x="124.4" y="149.5">MP20045DQ-33-LF</text>
<text x="124.9" y="145.3">EN</text>
<text x="130.4" y="145.3">HS-GND</text>
<text x="139.7" y="144.4">H</text>
<text x="158.2" y="144.6" transform="rotate(-90 158.2 144.6)">C5</text>
<text x="165.5" y="145.7" transform="rotate(-90 165.5 145.7)">2.2UF</text>
<text x="173.4" y="145" transform="rotate(-90 173.4 145)">C51</text>
<text x="180.8" y="145.7" transform="rotate(-90 180.8 145.7)">0.1UF</text>
<text x="192.5" y="145" transform="rotate(-90 192.5 145)">C39</text>
<text x="199.8" y="145.5" transform="rotate(-90 199.8 145.5)">10UF</text>
<text x="123.2" y="152.1">IC,REG,QFN8,3.3V,1A</text>
<text x="144.3" y="154.4">GND</text>
<text x="69.3" y="157">GND</text>
<text x="80.8" y="157">GND</text>
<text x="159.5" y="157">GND</text>
<text x="174.7" y="157">GND</text>
<text x="193.8" y="157">GND</text>
<text x="98.2" y="164" transform="rotate(-90 98.2 164)">R34</text>
<text x="103.3" y="164" transform="rotate(-90 103.3 164)">10K</text>
<text x="98.5" y="177.3">GND</text>
<text x="58.4" y="196.5">VDD_5V_USB</text>
<text x="190.5" y="200.3">VDD_3V3_2</text>
<text x="123.6" y="207.9">3</text>
<text x="127.5" y="208.8">VIN</text>
<text x="130.6" y="205.2">U10</text>
<text x="132.2" y="208.8">VOUT</text>
<text x="139.7" y="207.9">4</text>
<text x="123.6" y="213">6</text>
<text x="123.6" y="210.5">1</text>
<text x="127.5" y="211.3">EN</text>
<text x="127.5" y="213.8">GND</text>
<text x="133.5" y="211.3">NC1</text>
<text x="133.5" y="213.8">NC2</text>
<text x="139.7" y="215.6">H</text>
<text x="139.7" y="213">5</text>
<text x="139.7" y="210.5">2</text>
<text x="60.4" y="219.9" transform="rotate(-90 60.4 219.9)">C67</text>
<text x="67.8" y="220.6" transform="rotate(-90 67.8 220.6)">0.1UF</text>
<text x="75.6" y="219.9" transform="rotate(-90 75.6 219.9)">C66</text>
<text x="83" y="219.9" transform="rotate(-90 83 219.9)">1UF</text>
<text x="97" y="218.6" transform="rotate(-90 97 218.6)">R36</text>
<text x="102.1" y="218.6" transform="rotate(-90 102.1 218.6)">10K</text>
<text x="125.7" y="220.6">RT9030-33GQW</text>
<text x="130.4" y="216.4">HS-GND</text>
<text x="163.3" y="221.2" transform="rotate(-90 163.3 221.2)">C68</text>
<text x="170.6" y="221.9" transform="rotate(-90 170.6 221.9)">0.1UF</text>
<text x="177.2" y="221.2" transform="rotate(-90 177.2 221.2)">C65</text>
<text x="184.6" y="221.2" transform="rotate(-90 184.6 221.2)">1UF</text>
<text x="115.1" y="223">GND</text>
<text x="121.9" y="223.2">IC,REG,WDFN6,3.3V,150mA</text>
<text x="145.5" y="224.3">GND</text>
<text x="61.7" y="233.1">GND</text>
<text x="77" y="233.1">GND</text>
<text x="97" y="239" transform="rotate(-90 97 239)">R37</text>
<text x="102.1" y="238.9" transform="rotate(-90 102.1 238.9)">10K</text>
<text x="164.6" y="234.4">GND</text>
<text x="178.5" y="234.4">GND</text>
<text x="104.7" y="240.3" transform="rotate(-90 104.7 240.3)">DEPOP</text>
<text x="97.3" y="250.9">GND</text>
</g>
</svg>
